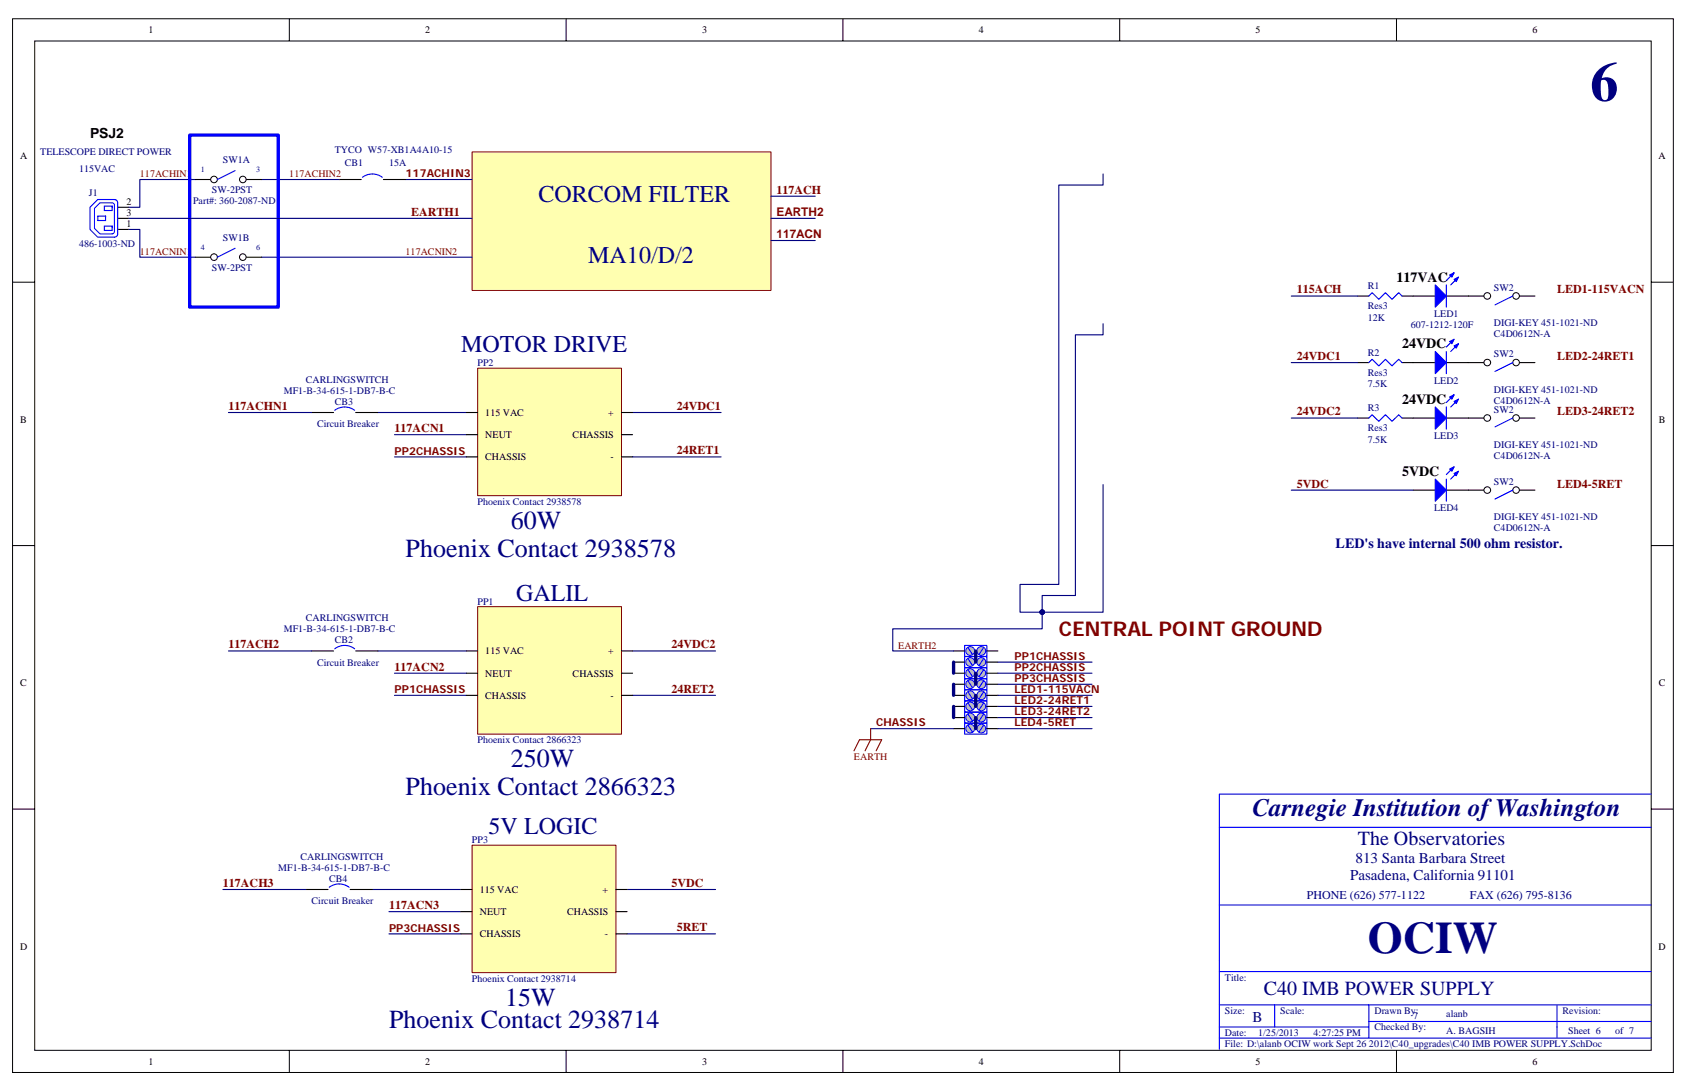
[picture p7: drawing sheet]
<svg xmlns="http://www.w3.org/2000/svg" width="432mm" height="279mm" viewBox="0 0 432 279" stroke-linecap="round" stroke-linejoin="round" font-family="sans-serif">
<path d="M3.2 4.8h425.4v269.9h-425.4z" fill="none" stroke="#000" stroke-width=".26"/>
<path d="M8.9 10.5h414v258.5h-414z" fill="#fff"/>
<g fill="none" stroke="#000" stroke-width=".26">
<path d="M8.9 10.5h414v258.5h-414zM74.1 4.8v5.7M145 4.8v5.7M215.9 4.8v5.7M286.8 4.8v5.7M357.7 4.8v5.7M3.2 72.3h5.7M422.9 72.3h5.6M3.2 139.7h5.7M422.9 139.7h5.6M3.2 207.2h5.7M422.9 207.2h5.6"/>
<path d="M74.1 269v5.7M145 269v5.7M215.9 269v5.7M286.8 269v5.7M357.7 269v5.7"/>
</g>
<path d="M422.9 211.9h-110.6v56.8M422.9 203.4h-110.6v8.5M312.3 231.8h110.6M312.3 248.8h110.6M312.3 257.3h110.6M326.5 257.3v5.7M350.6 257.3v8.6M398.8 257.3v8.6M312.3 265.9h110.6M312.3 263h38.3M350.6 261.6h72.3" fill="none" stroke="#00f" stroke-width=".28"/>
<path d="M120.9 38.9h76.6v35.5h-76.6z" fill="#ffffb0"/>
<path d="M120.9 38.9h76.6v35.5h-76.6z" fill="none" stroke="#800000" stroke-width=".26"/>
<path d="M197.4 50.2h11.4M197.4 55.9h11.4M197.4 61.6h11.4M330.7 75.8h17M96.8 166.7h22.7M101 172.4h18.5M101 178.1h18.5M162 166.7h21.3" fill="none" stroke="#000080" stroke-width=".28"/>
<path d="M347.7 75.8h2.9M359.1 75.8h8.5M370.4 75.8h5.7M79.8 166.7h5.6M91.1 166.7h5.7" fill="none" stroke="#000" stroke-width=".28"/>
<path d="M350.6 75.8l.8-.8 1.7 1.7 1.7-1.7 1.7 1.7 1.7-1.7 .9 .8M370.4 73v5.7M372.4 69.9l-2 1.9M373.5 71l-2 2M90.8 166.2a4.2 4.2 0 0 0-5.1 0" fill="none" stroke="#00f" stroke-width=".28"/>
<g fill="#00f" stroke="#00f" stroke-width=".28">
<path d="M367.6 73l2.8 2.8-2.8 2.9z"/>
<path d="M372.4 71.5l1.1-.5-.5 1.1z"/>
<path d="M371.3 70.4l1.1-.6-.6 1.2z"/>
</g>
<g fill="#fff" stroke="#00f" stroke-width=".28">
<path d="M25 55.4v1.1h2v-1.1z" fill-rule="evenodd"/>
<path d="M26.7 52.8v1.1h2v-1.1z" fill-rule="evenodd"/>
<path d="M26.7 57.9v1.1h2v-1.1z" fill-rule="evenodd"/>
</g>
<path d="M29.3 60.7a.83 .83 0 0 0 .8-.8v-8a.85 .85 0 0 0-.8-.8h-4.3l-1.9 2v5.7l1.9 1.9h4.3M350.6 92.9l.8-.9 1.7 1.7 1.7-1.7 1.7 1.7 1.7-1.7 .9 .9M370.4 90v5.7M372.4 86.9l-2 2M373.5 88l-2 2M350.6 107.1l.8-.9 1.7 1.7 1.7-1.7 1.7 1.7 1.7-1.7 .9 .9M370.4 104.2v5.7M372.4 101.1l-2 2M373.5 102.2l-2 2" fill="none" stroke="#00f" stroke-width=".28"/>
<path d="M28.7 59.9l.3-.1 .3-.5-.1-7.1-.5-.3h-3.1l-1.4 1.5v5.1l1.4 1.4h3.1" fill="none" stroke="#00f" stroke-width=".26"/>
<path d="M30.1 58.8h2.9M30.1 55.9h2.9M30.1 53.1h2.9M347.7 92.9h2.9M359.1 92.9h8.5M370.4 92.9h5.7M347.7 107.1h2.9M359.1 107.1h8.5M370.4 107.1h5.7" fill="none" stroke="#000" stroke-width=".28"/>
<path d="M33 58.8h2.8v7.1h14.2M50 46h-14.2v7.1h-2.8M103.9 46h17M67 65.9h53.9M330.7 92.9h17M330.7 107.1h17M282.5 124.1v32.7h-15.6" fill="none" stroke="#000080" stroke-width=".28"/>
<g fill="#00f" stroke="#00f" stroke-width=".28">
<path d="M367.6 104.2l2.8 2.9-2.8 2.8z"/>
<path d="M372.4 102.8l1.1-.6-.5 1.2z"/>
<path d="M371.3 101.7l1.1-.6-.6 1.1z"/>
<path d="M367.6 90l2.8 2.9-2.8 2.8z"/>
<path d="M372.4 88.6l1.1-.6-.5 1.2z"/>
<path d="M371.3 87.5l1.1-.6-.6 1.1z"/>
</g>
<circle cx="266.9" cy="156.8" r=".56" fill="#000080" stroke="#000080" stroke-width=".26"/>
<g fill="#c0c0c0" stroke="#00f" stroke-width=".26">
<circle cx="251.3" cy="180.9" r="1.13"/>
<circle cx="248.5" cy="180.9" r="1.13"/>
</g>
<path d="M247.1 179.5h5.6v2.9h-5.6zM247.9 180.1l1.1 1.7M251.9 180.1l-1.1 1.7" fill="none" stroke="#00f" stroke-width=".28"/>
<path d="M244.2 180.9h2.9M252.7 180.9h2.9" fill="none" stroke="#000" stroke-width=".28"/>
<g fill="#c0c0c0" stroke="#00f" stroke-width=".26">
<circle cx="251.3" cy="178.1" r="1.13"/>
<circle cx="248.5" cy="178.1" r="1.13"/>
</g>
<path d="M247.1 176.7h5.6v2.8h-5.6zM247.9 177.2l1.1 1.7M251.9 177.2l-1.1 1.7" fill="none" stroke="#00f" stroke-width=".28"/>
<path d="M244.2 178.1h2.9M252.7 178.1h2.9" fill="none" stroke="#000" stroke-width=".28"/>
<path d="M249.9 178.1v2.8" fill="none" stroke="#000080" stroke-width=".85"/>
<g fill="#c0c0c0" stroke="#00f" stroke-width=".26">
<circle cx="251.3" cy="186.6" r="1.13"/>
<circle cx="248.5" cy="186.6" r="1.13"/>
</g>
<path d="M247.1 185.2h5.6v2.8h-5.6zM247.9 185.8l1.1 1.7M251.9 185.8l-1.1 1.7" fill="none" stroke="#00f" stroke-width=".28"/>
<path d="M244.2 186.6h2.9M252.7 186.6h2.9" fill="none" stroke="#000" stroke-width=".28"/>
<g fill="#c0c0c0" stroke="#00f" stroke-width=".26">
<circle cx="251.3" cy="183.7" r="1.13"/>
<circle cx="248.5" cy="183.7" r="1.13"/>
</g>
<path d="M247.1 182.4h5.6v2.8h-5.6zM247.9 182.9l1.1 1.7M251.9 182.9l-1.1 1.7" fill="none" stroke="#00f" stroke-width=".28"/>
<path d="M244.2 183.8h2.9M252.7 183.8h2.9" fill="none" stroke="#000" stroke-width=".28"/>
<path d="M244.2 180.9v2.9M249.9 183.8v2.8" fill="none" stroke="#000080" stroke-width=".85"/>
<path d="M255.6 178.1h24.1M223 186.6h21.2M255.6 180.9h24.1M255.6 186.6h24.1M255.6 183.8h24.1" fill="none" stroke="#000080" stroke-width=".28"/>
<path d="M218.7 192.3l1.4-2.9h5.7l-1.4 2.9M223 186.6v2.8l-1.4 2.9" fill="none" stroke="#800000" stroke-width=".28"/>
<g fill="#c0c0c0" stroke="#00f" stroke-width=".26">
<circle cx="251.3" cy="169.5" r="1.13"/>
<circle cx="248.5" cy="169.5" r="1.13"/>
</g>
<path d="M247.1 168.1h5.6v2.9h-5.6zM247.9 168.7l1.1 1.7M251.9 168.7l-1.1 1.7" fill="none" stroke="#00f" stroke-width=".28"/>
<path d="M244.2 169.6h2.9M252.7 169.6h2.9" fill="none" stroke="#000" stroke-width=".28"/>
<g fill="#c0c0c0" stroke="#00f" stroke-width=".26">
<circle cx="251.3" cy="166.7" r="1.13"/>
<circle cx="248.5" cy="166.7" r="1.13"/>
</g>
<path d="M247.1 165.3h5.6v2.8h-5.6zM247.9 165.9l1.1 1.7M251.9 165.9l-1.1 1.7" fill="none" stroke="#00f" stroke-width=".28"/>
<path d="M244.2 166.7h2.9M252.7 166.7h2.9" fill="none" stroke="#000" stroke-width=".28"/>
<path d="M249.9 166.7v2.9" fill="none" stroke="#000080" stroke-width=".85"/>
<g fill="#c0c0c0" stroke="#00f" stroke-width=".26">
<circle cx="251.3" cy="175.2" r="1.13"/>
<circle cx="248.5" cy="175.2" r="1.13"/>
</g>
<path d="M247.1 173.8h5.6v2.9h-5.6zM247.9 174.4l1.1 1.7M251.9 174.4l-1.1 1.7" fill="none" stroke="#00f" stroke-width=".28"/>
<path d="M244.2 175.2h2.9M252.7 175.2h2.9" fill="none" stroke="#000" stroke-width=".28"/>
<g fill="#c0c0c0" stroke="#00f" stroke-width=".26">
<circle cx="251.3" cy="172.4" r="1.13"/>
<circle cx="248.5" cy="172.4" r="1.13"/>
</g>
<path d="M97.9 45.4a4.3 4.3 0 0 0-5.1 0M247.1 171h5.6v2.8h-5.6zM247.9 171.6l1.1 1.6M251.9 171.6l-1.1 1.6" fill="none" stroke="#00f" stroke-width=".28"/>
<path d="M50 46h5.7M86.8 46h5.7M98.2 46h5.7M244.2 172.4h2.9M252.7 172.4h2.9" fill="none" stroke="#000" stroke-width=".28"/>
<path d="M244.2 169.6v2.8M244.2 175.2v2.9M249.9 172.4v2.8" fill="none" stroke="#000080" stroke-width=".85"/>
<path d="M67 46h19.8M282.5 44.6v2.8h-11.3v102.3h-10v7.1h5.7M282.5 82.9v2.8h-7.1v66.8h-8.5v4.3M266.9 156.8v4.2h-38.3v5.7h15.6M255.6 169.6h24.1M255.6 172.4h24.1" fill="none" stroke="#000080" stroke-width=".28"/>
<circle cx="266.9" cy="156.8" r=".56" fill="#000080" stroke="#000080" stroke-width=".26"/>
<circle cx="54.8" cy="46" r=".85" fill="#fff" stroke="#000" stroke-width=".26"/>
<path d="M61.3 46h5.7" fill="none" stroke="#000" stroke-width=".28"/>
<circle cx="62.2" cy="46" r=".84" fill="#fff" stroke="#000" stroke-width=".26"/>
<path d="M60.2 43.7l-4.5 2.3" fill="none" stroke="#00f" stroke-width=".28"/>
<path d="M50 65.9h5.7" fill="none" stroke="#000" stroke-width=".28"/>
<circle cx="54.8" cy="65.9" r=".85" fill="#fff" stroke="#000" stroke-width=".26"/>
<path d="M61.3 65.9h5.7" fill="none" stroke="#000" stroke-width=".28"/>
<circle cx="62.2" cy="65.8" r=".85" fill="#fff" stroke="#000" stroke-width=".26"/>
<path d="M60.2 63.6l-4.5 2.3" fill="none" stroke="#00f" stroke-width=".28"/>
<path d="M48.6 34.6h22.7v44.1h-22.7z" fill="none" stroke="#00f" stroke-width=".85"/>
<path d="M33 55.9h87.9M58.5 166.7h21.3M162 178.1h21.3" fill="none" stroke="#000080" stroke-width=".28"/>
<path d="M387.4 75.8h5.7" fill="none" stroke="#000" stroke-width=".28"/>
<circle cx="388.3" cy="75.8" r=".84" fill="#fff" stroke="#000" stroke-width=".26"/>
<path d="M376.1 75.8h5.7" fill="none" stroke="#000" stroke-width=".28"/>
<circle cx="380.9" cy="75.8" r=".85" fill="#fff" stroke="#000" stroke-width=".26"/>
<path d="M387.4 75.8l-4.5 2.3" fill="none" stroke="#00f" stroke-width=".28"/>
<path d="M387.4 92.9h5.7" fill="none" stroke="#000" stroke-width=".28"/>
<circle cx="388.3" cy="92.8" r=".84" fill="#fff" stroke="#000" stroke-width=".26"/>
<path d="M376.1 92.9h5.7" fill="none" stroke="#000" stroke-width=".28"/>
<circle cx="380.9" cy="92.9" r=".85" fill="#fff" stroke="#000" stroke-width=".26"/>
<path d="M387.4 92.9l-4.5 2.2" fill="none" stroke="#00f" stroke-width=".28"/>
<path d="M387.4 107.1h5.7" fill="none" stroke="#000" stroke-width=".28"/>
<circle cx="388.3" cy="107.1" r=".84" fill="#fff" stroke="#000" stroke-width=".26"/>
<path d="M376.1 107.1h5.7" fill="none" stroke="#000" stroke-width=".28"/>
<circle cx="380.9" cy="107.1" r=".85" fill="#fff" stroke="#000" stroke-width=".26"/>
<path d="M387.4 107.1l-4.5 2.2" fill="none" stroke="#00f" stroke-width=".28"/>
<path d="M122.3 155.4h36.9v32.6h-36.9z" fill="#ffffb0"/>
<path d="M122.3 155.4h36.9v32.6h-36.9z" fill="none" stroke="#800000" stroke-width=".26"/>
<path d="M119.5 166.7h2.8M119.5 172.4h2.8M119.5 178.1h2.8M159.2 166.7h2.8M159.2 172.4h2.8M159.2 178.1h2.8M78.4 227.8h5.6M89.7 227.8h5.7" fill="none" stroke="#000" stroke-width=".28"/>
<path d="M57.1 227.8h21.3M95.4 227.8h22.6M99.6 233.5h18.4M99.6 239.2h18.4M160.6 227.8h22.7M160.6 239.2h22.7" fill="none" stroke="#000080" stroke-width=".28"/>
<path d="M84.3 227.2a4.3 4.3 0 0 1 5.1 0" fill="none" stroke="#00f" stroke-width=".28"/>
<path d="M120.9 216.5h36.9v32.6h-36.9z" fill="#ffffb0"/>
<path d="M120.9 216.5h36.9v32.6h-36.9z" fill="none" stroke="#800000" stroke-width=".26"/>
<path d="M361.9 125.5h5.7M370.4 125.5h5.7M387.4 125.5h5.7M118 227.8h2.9M118 233.5h2.9M118 239.2h2.9M157.8 227.8h2.8M157.8 233.5h2.8M157.8 239.2h2.8" fill="none" stroke="#000" stroke-width=".28"/>
<path d="M330.7 125.5h31.2M255.6 175.2h24.1" fill="none" stroke="#000080" stroke-width=".28"/>
<g fill="#00f" stroke="#00f" stroke-width=".28">
<path d="M367.6 122.7l2.8 2.8-2.8 2.9z"/>
<path d="M372.4 121.3l1.1-.6-.5 1.1z"/>
<path d="M371.3 120.1l1.1-.6-.6 1.2z"/>
</g>
<path d="M372.4 119.5l-2 2M370.4 122.7v5.7M373.5 120.7l-2 2" fill="none" stroke="#00f" stroke-width=".28"/>
<circle cx="388.3" cy="125.5" r=".84" fill="#fff" stroke="#000" stroke-width=".26"/>
<path d="M376.1 125.5h5.7" fill="none" stroke="#000" stroke-width=".28"/>
<circle cx="380.9" cy="125.5" r=".85" fill="#fff" stroke="#000" stroke-width=".26"/>
<path d="M90.8 105.1a4.3 4.3 0 0 0-5.1 0M387.4 125.5l-4.5 2.3" fill="none" stroke="#00f" stroke-width=".28"/>
<path d="M58.5 105.6h21.3M96.8 105.6h22.7M101 111.3h18.5M101 117h18.5M162 105.6h22.7M162 117h22.7" fill="none" stroke="#000080" stroke-width=".28"/>
<path d="M79.8 105.6h5.6M91.1 105.6h5.7" fill="none" stroke="#000" stroke-width=".28"/>
<path d="M122.3 94.3h36.9v32.6h-36.9z" fill="#ffffb0"/>
<path d="M122.3 94.3h36.9v32.6h-36.9z" fill="none" stroke="#800000" stroke-width=".26"/>
<path d="M119.5 105.6h2.8M119.5 111.3h2.8M119.5 117h2.8M159.2 105.6h2.8M159.2 111.3h2.8M159.2 117h2.8" fill="none" stroke="#000" stroke-width=".28"/>
<text font-size="14.4" fill="#000080" x="407.3" y="25.8">6</text>
<text font-size="11.5" fill="#000080" x="350.3" y="244.1">OCIW</text>
<g font-size="6.7" fill="#000080">
<text x="130.8" y="135.4">60W</text>
<text x="103.9" y="142.6">Phoenix Contact 2938578</text>
<text x="130.8" y="196.5">250W</text>
<text x="103.9" y="203.6">Phoenix Contact 2866323</text>
<text x="129.4" y="257.6">15W</text>
<text x="99.6" y="263.3">Phoenix Contact 2938714</text>
</g>
<text font-size="6.4" fill="#000080" x="320.8" y="209.1">Carnegie Institution of Washington</text>
<g font-size="6.2" fill="#000080">
<text x="137.9" y="51.8">CORCOM FILTER</text>
<text x="150.7" y="67.4">MA10/D/2</text>
<text x="118.1" y="90.1">MOTOR DRIVE</text>
<text x="132.2" y="154">GALIL</text>
<text x="125.1" y="213.7">5V LOGIC</text>
</g>
<text font-size="5.2" fill="#800000" x="271.2" y="162.8">CENTRAL POINT GROUND</text>
<g font-size="5.1" fill="#000080">
<text x="347.7" y="216.5">The Observatories</text>
<text x="323.6" y="254.8">C40 IMB POWER SUPPLY</text>
</g>
<g font-size="3.9" fill="#000080">
<text x="347.2" y="221">813 Santa Barbara Street</text>
<text x="345.8" y="225.3">Pasadena, California 91101</text>
<text x="320.8" y="261.6">B</text>
</g>
<g font-size="3.6">
<text x="23.1" y="35.3">PSJ2</text>
<text x="357.7" y="72.2">117VAC</text>
<text x="359.1" y="89.2">24VDC</text>
<text x="359.1" y="103.4">24VDC</text>
<text x="359.1" y="121.9">5VDC</text>
</g>
<text font-size="3.6" fill="#000080" x="342.1" y="140.4">LED's have internal 500 ohm resistor.</text>
<g font-size="3.1" fill="#800000">
<text x="198.9" y="49.6">117ACH</text>
<text x="105.3" y="55.3">EARTH1</text>
<text x="332.1" y="75.2">115ACH</text>
<text x="398.8" y="75.2">LED1-115VACN</text>
<text x="332.1" y="92.2">24VDC1</text>
<text x="398.8" y="92.2">LED2-24RET1</text>
<text x="58.5" y="105">117ACHN1</text>
<text x="173.4" y="105">24VDC1</text>
<text x="332.1" y="106.4">24VDC2</text>
<text x="398.8" y="106.4">LED3-24RET2</text>
<text x="101" y="110.7">117ACN1</text>
<text x="173.4" y="116.4">24RET1</text>
<text x="332.1" y="124.9">5VDC</text>
<text x="398.8" y="124.9">LED4-5RET</text>
<text x="58.5" y="166.1">117ACH2</text>
<text x="171.9" y="166.1">24VDC2</text>
<text x="101" y="171.7">117ACN2</text>
<text x="171.9" y="177.4">24RET2</text>
<text x="57.1" y="227.1">117ACH3</text>
<text x="171.9" y="227.1">5VDC</text>
<text x="99.6" y="232.8">117ACN3</text>
<text x="173.4" y="238.5">5RET</text>
</g>
<g font-size="3.1" fill="#000080">
<text x="334.7" y="230.3">PHONE (626) 577-1122</text>
<text x="376.4" y="230.3">FAX (626) 795-8136</text>
</g>
<g font-size="3" fill="#800000">
<text x="198.9" y="55.3">EARTH2</text>
<text x="198.9" y="61">117ACN</text>
</g>
<g font-size="2.8" fill="#800000">
<text x="103.9" y="45.4">117ACHIN3</text>
<text x="101" y="116.4">PP2CHASSIS</text>
<text x="259.8" y="169">PP1CHASSIS</text>
<text x="259.8" y="171.8">PP2CHASSIS</text>
<text x="101" y="177.5">PP1CHASSIS</text>
<text x="259.8" y="177.5">LED1-115VACN</text>
<text x="259.8" y="174.7">PP3CHASSIS</text>
<text x="259.8" y="180.3">LED2-24RET1</text>
<text x="259.8" y="183.2">LED3-24RET2</text>
<text x="224.4" y="186">CHASSIS</text>
<text x="259.8" y="186">LED4-5RET</text>
<text x="99.6" y="238.6">PP3CHASSIS</text>
</g>
<g font-size="2.6">
<text x="38" y="8.5">1</text>
<text x="108.9" y="8.5">2</text>
<text x="179.8" y="8.5">3</text>
<text x="250.7" y="8.5">4</text>
<text x="321.6" y="8.5">5</text>
<text x="392.5" y="8.5">6</text>
<text x="5.1" y="40.8">A</text>
<text x="424.8" y="40.8">A</text>
<text x="32.4" y="52.5">2</text>
<text x="32.4" y="58.2">1</text>
<text x="32.4" y="55.4">3</text>
<text x="124.3" y="106.5">115 VAC</text>
<text x="155.7" y="106.5">+</text>
<text x="5.2" y="108.3">B</text>
<text x="124.3" y="112.2">NEUT</text>
<text x="146.7" y="112.2">CHASSIS</text>
<text x="424.9" y="108.3">B</text>
<text x="124.3" y="117.9">CHASSIS</text>
<text x="156.3" y="117.9">-</text>
<text x="124.3" y="167.6">115 VAC</text>
<text x="155.7" y="167.6">+</text>
<text x="124.3" y="173.3">NEUT</text>
<text x="146.7" y="173.3">CHASSIS</text>
<text x="5.2" y="175.8">C</text>
<text x="124.3" y="179">CHASSIS</text>
<text x="156.3" y="179">-</text>
<text x="424.9" y="175.8">C</text>
<text x="122.9" y="228.7">115 VAC</text>
<text x="154.3" y="228.7">+</text>
<text x="122.9" y="234.4">NEUT</text>
<text x="145.2" y="234.4">CHASSIS</text>
<text x="5.1" y="243.2">D</text>
<text x="122.9" y="240">CHASSIS</text>
<text x="154.9" y="240">-</text>
<text x="424.8" y="243.2">D</text>
<text x="38" y="272.7">1</text>
<text x="108.9" y="272.7">2</text>
<text x="179.8" y="272.7">3</text>
<text x="250.7" y="272.7">4</text>
<text x="321.6" y="272.7">5</text>
<text x="392.5" y="272.7">6</text>
</g>
<g font-size="2.6" fill="#000080">
<text x="10.3" y="39.8">TELESCOPE DIRECT POWER</text>
<text x="57.1" y="41.7">SW1A</text>
<text x="85.7" y="39.2">TYCO W57-XB1A4A10-15</text>
<text x="20.2" y="44">115VAC</text>
<text x="88.3" y="42.6">CB1</text>
<text x="99.6" y="42.6">15A</text>
<text x="22.8" y="50.3">J1</text>
<text x="49.4" y="52.3">Part#: 360-2087-ND</text>
<text x="54.3" y="49.4">SW-2PST</text>
<text x="20.2" y="63.3">486-1003-ND</text>
<text x="57.1" y="61.6">SW1B</text>
<text x="54.3" y="69.3">SW-2PST</text>
<text x="350.3" y="74.1">R1</text>
<text x="382.6" y="74.4">SW2</text>
<text x="350.3" y="82.1">12K</text>
<text x="350.3" y="79.2">Res3</text>
<text x="367.3" y="81.2">LED1</text>
<text x="382.6" y="83.5">DIGI-KEY 451-1021-ND</text>
<text x="361.4" y="84.1">607-1212-120F</text>
<text x="382.6" y="86.3">C4D0612N-A</text>
<text x="122.3" y="93.7">PP2</text>
<text x="350.3" y="91.2">R2</text>
<text x="382.6" y="91.5">SW2</text>
<text x="72.7" y="100.8">MF1-B-34-615-1-DB7-B-C</text>
<text x="78.4" y="98">CARLINGSWITCH</text>
<text x="350.3" y="99.1">7.5K</text>
<text x="350.3" y="96.3">Res3</text>
<text x="367.3" y="98.3">LED2</text>
<text x="382.6" y="100.5">DIGI-KEY 451-1021-ND</text>
<text x="85.7" y="103.7">CB3</text>
<text x="350.3" y="105.4">R3</text>
<text x="382.6" y="103.4">C4D0612N-A</text>
<text x="382.6" y="105.7">SW2</text>
<text x="81.2" y="109.3">Circuit Breaker</text>
<text x="350.3" y="113.3">7.5K</text>
<text x="350.3" y="110.5">Res3</text>
<text x="367.3" y="112.5">LED3</text>
<text x="382.6" y="114.7">DIGI-KEY 451-1021-ND</text>
<text x="382.6" y="117.6">C4D0612N-A</text>
<text x="382.6" y="124.1">SW2</text>
<text x="122.3" y="129.2">Phoenix Contact 2938578</text>
<text x="367.3" y="130.9">LED4</text>
<text x="382.6" y="133.2">DIGI-KEY 451-1021-ND</text>
<text x="382.6" y="136.1">C4D0612N-A</text>
<text x="122.3" y="154.8">PP1</text>
<text x="72.7" y="161.9">MF1-B-34-615-1-DB7-B-C</text>
<text x="78.4" y="159.1">CARLINGSWITCH</text>
<text x="85.7" y="164.8">CB2</text>
<text x="81.2" y="170.4">Circuit Breaker</text>
<text x="122.3" y="190.3">Phoenix Contact 2866323</text>
<text x="120.9" y="215.9">PP3</text>
<text x="76.9" y="220.2">CARLINGSWITCH</text>
<text x="71.3" y="223">MF1-B-34-615-1-DB7-B-C</text>
<text x="84.3" y="225.8">CB4</text>
<text x="79.8" y="231.5">Circuit Breaker</text>
<text x="120.9" y="251.4">Phoenix Contact 2938714</text>
<text x="313.7" y="251.1">Title:</text>
<text x="313.7" y="259.6">Size:</text>
<text x="327.9" y="259.6">Scale:</text>
<text x="352" y="263.9">Checked By:</text>
<text x="352" y="259.6">Drawn By:</text>
<text x="361.9" y="261">7</text>
<text x="370.4" y="260.5">alanb</text>
<text x="400.2" y="259.6">Revision:</text>
<text x="313.7" y="265.3">Date:</text>
<text x="313.7" y="268.2">File: D:\alanb OCIW work Sept 26 2012\C40_upgrades\C40 IMB POWER SUPPLY.SchDoc</text>
<text x="322.2" y="265.3">1/25/2013</text>
<text x="336.4" y="265.3">4:27:25 PM</text>
<text x="370.4" y="264.8">A. BAGSIH</text>
<text x="401.6" y="264.8">Sheet 6</text>
<text x="413.7" y="264.8">of 7</text>
</g>
<g font-size="2.6" fill="#800000">
<text x="35.8" y="45.4">117ACHIN1</text>
<text x="74.1" y="45.4">117ACHIN2</text>
<text x="35.8" y="65.3">117ACNIN1</text>
<text x="103.9" y="65.3">117ACNIN2</text>
<text x="230.1" y="166.2">EARTH2</text>
<text x="218.7" y="194.6">EARTH</text>
</g>
<g font-size="2.1" fill="#000080">
<text x="51.4" y="44.1">1</text>
<text x="65.6" y="44.1">3</text>
<text x="51.4" y="64">4</text>
<text x="65.6" y="64">6</text>
</g>
</svg>
